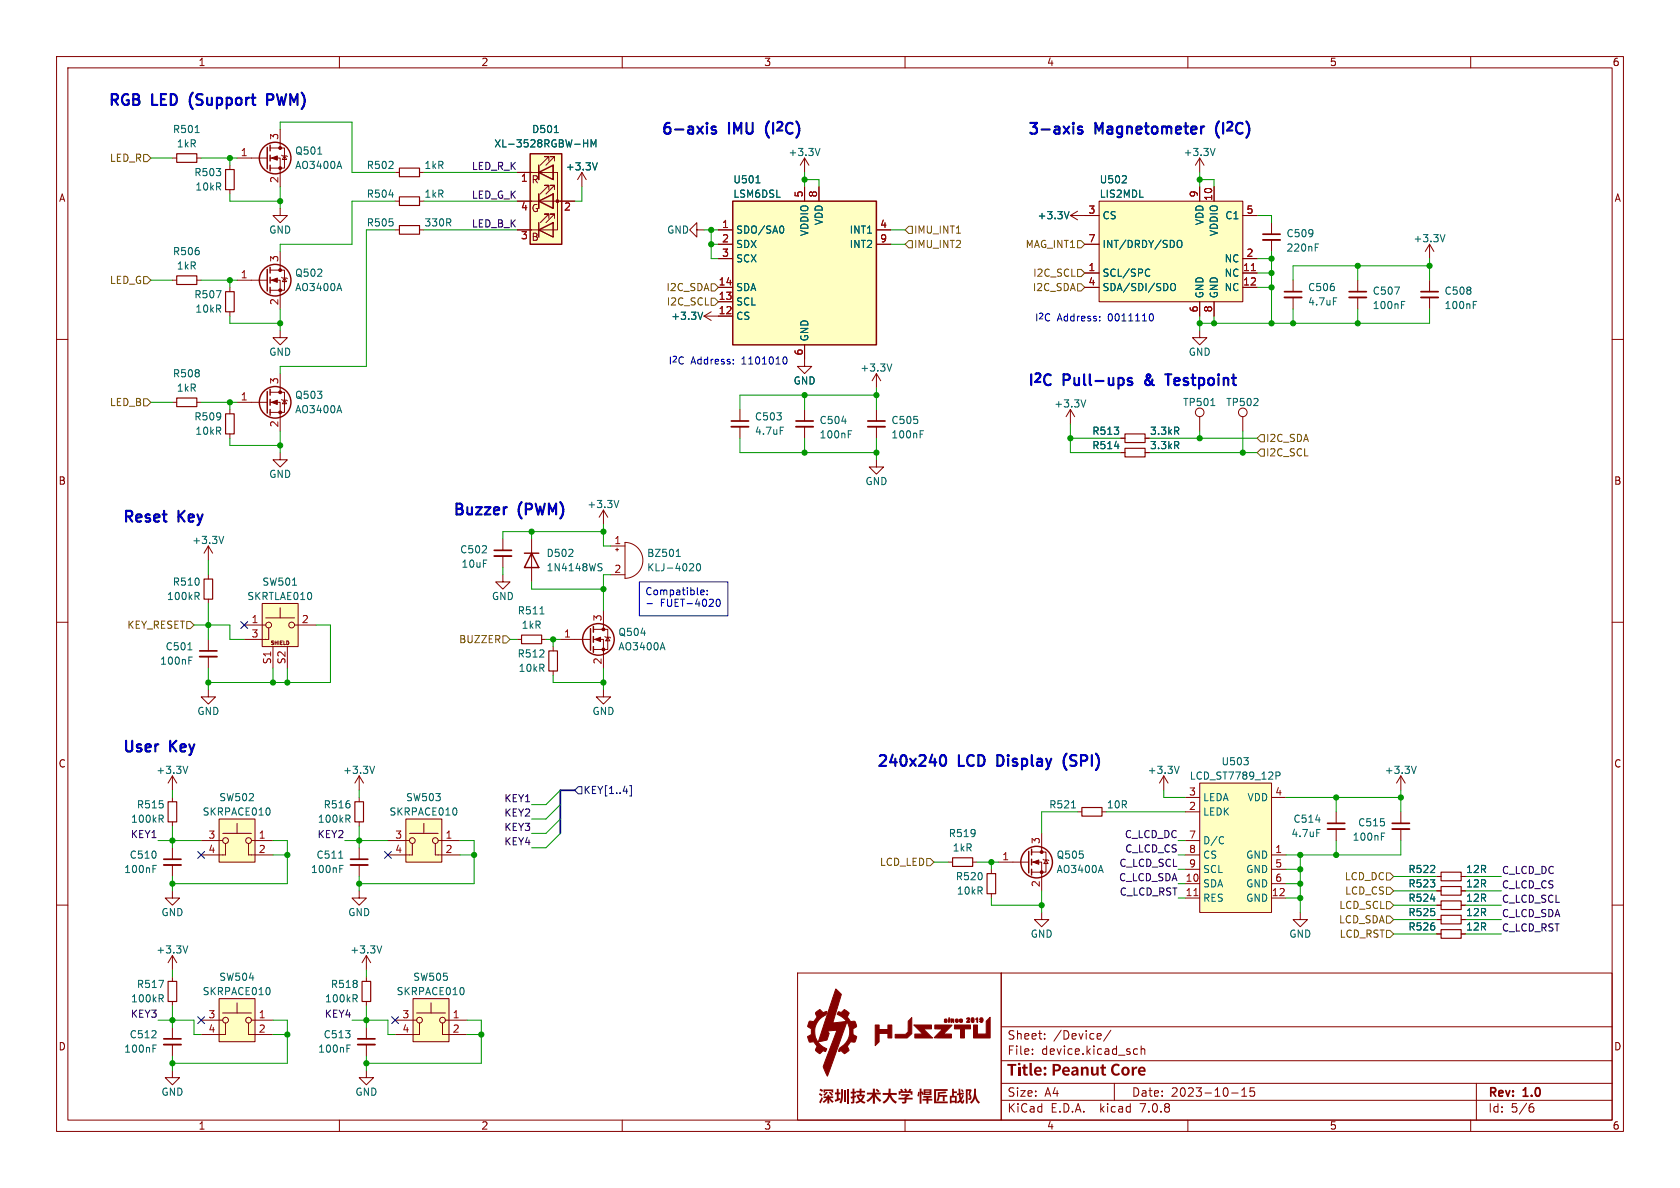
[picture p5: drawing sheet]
<svg xmlns="http://www.w3.org/2000/svg" width="297mm" height="210mm" viewBox="0 0 297 210" stroke-linecap="round" stroke-linejoin="round" font-family="sans-serif">
<g fill="none" stroke="#840000" stroke-width=".18">
<path d="M10 10h277v190h-277zM12 12h273v186h-273zM60 10v2M110 10v2M160 10v2M210 10v2M260 10v2M10 60h2M285 60h2M10 110h2M285 110h2M10 160h2"/>
<path d="M285 160h2M177 172h108v26h-108zM60 198v2M110 198v2M160 198v2M177 194.5h108M177 191.5h108M177 187.5h108M210 198v2M217.7 193.2h1.2M219.5 193.8h.9M219.5 192.7l.5-.4v1.5"/>
<path d="M221.7 192.3h-.7v.7l.2-.1h.5l.1 .3-.1 .5-.2 .1-.5-.1M260 198v2M270.6 195.7h.3l.3 .3-.1 .5-.5 .1M271 195.1l-.4 .1"/>
</g>
<g fill="#840000">
<path d="M178.1 188.1h1.6v.3h-.6v1.7h-.4v-1.7h-.6z"/>
<path d="M181 188.2h.3v.4h.4v.3h-.4v.7l.1 .2h.3v.3h-.5l-.3-.2v-1h-.2v-.3h.2z"/>
<path d="M182 187.9h.4v1.8l.1 .1v.4l-.3-.1-.2-.2z"/>
<path d="M186.1 188.1h1.1l.4 .5-.1 .4-.2 .2-.8 .2v.7h-.4v-1.7h.4v.7l.5-.1 .2-.4-.3-.2h-.8z"/>
<path d="M194.8 188.2h.3v.4h.4v.3h-.4v.7l.1 .2h.3l.1 .3h-.5l-.3-.2-.1-1h-.2v-.3h.2z"/>
<path d="M196.7 188.3l.7-.3 .6 .3-.2 .2-.3-.1h-.4l-.3 .6 .2 .6 .4 .2 .4-.2 .2 .3-.2 .2h-.7l-.5-.4-.2-.8z"/>
<circle cx="180.2" cy="188.1" r=".23"/>
</g>
<g fill="none" stroke="#840000" stroke-width=".18">
<path d="M141 172h36v26h-36zM177 181.5h108M182.5 186.3v.1M182.5 185.5v.1M184.7 183.6v.1M184.7 182.8v.1M194.5 182.7l.2 .4-.7 .1M194.6 183.6l-.1 .1M196.4 182.1l-1.3 2M197 191.5v3M200.5 186.3h.6M200.5 185.5h.6"/>
<path d="M201.7 185.5l.3-.1 .3 .1 .1 .9M201.7 184.9v1.5M261 191.5v6.5"/>
</g>
<g fill="#840000" stroke="#840000" stroke-width=".18">
<path d="M147.8 174.8l.9 1-1.4 5 2.3-.3a3.4 3.4 0 0 0-1.6-1.2 .39 .39 0 0 1 .2-.4 .39 .39 0 0 1 .5 .1l.6-.5 .3 .2 .5 .4-.3 .7a1.07 1.07 0 0 0 .8 .8 .67 .67 0 0 1 .7 .2 .67 .67 0 0 1 0 .8l-.5 .3v.5a.77 .77 0 0 0 .7 .9l-.1 .4a.54 .54 0 0 1-.3 .5 .54 .54 0 0 1-.6 0l-.7 .8 .3 .7-.3 .3a.41 .41 0 0 1-.4 .3 .41 .41 0 0 1-.4-.3l-.3-.3-.3 .2a.57 .57 0 0 1 .3-.8 3.2 3.2 0 0 0 1-4.5l-3.4 9.6-.3-.5a1.51 1.51 0 0 1-.3-1.6l2.2-6-1.6 .2 .3 .4-.2 .6a.65 .65 0 0 1-.8 .7l-.9 .2z"/>
<path d="M144.3 178.9l.6-.5 .6 .6 .6-.2a.65 .65 0 0 1-.4 .8 3.2 3.2 0 0 0-1.7 3.1 3.2 3.2 0 0 0 2.2 2.7l-.3 .5a.69 .69 0 0 0-.9 .3 .76 .76 0 0 1-.7-.4 .76 .76 0 0 1 .1-.9l-.5-.8-.7 .1-.2-.1-.2-.9 .6-.3v-1l-.3-.2a.37 .37 0 0 1-.3-.3 .37 .37 0 0 1 .1-.4 .5 .5 0 0 1 .3-.5 .5 .5 0 0 1 .5 .1l.8-.8-.3-.6z"/>
<path d="M154.7 181.2h.7v.8h1.6v-.8h.7v2.3h-.7v-.8h-1.6v1.5l-.7 .6z"/>
<path d="M161.2 179.9v2.8l-.8 .8h-2.1v-.7h1.8l.4-.4 .1-1.9z"/>
<path d="M161.5 181.2h3.2v.7h-1.4l1.6 1.6h-3.2v-.7h1.4z"/>
<path d="M165.3 181.2h3l-1.5 1.6h1.4v.7h-3l1.4-1.6h-1.3z"/>
<path d="M168.7 181.2h2.9v.7h-1.1v1.6h-.7v-1.6h-1.1z"/>
<path d="M172.1 181.2h.7v1.6h1.5v-2.3l.7-.7v3.7h-2.9z"/>
<path d="M167 180.2l.3-.1 .1 .2a.27 .27 0 0 1 0 .4 .27 .27 0 0 1-.4 0l-.1-.1 .3-.1-.2-.2h.3h-.3z"/>
<path d="M167.7 180.2h.2l-.1 .5a.34 .34 0 0 1-.1-.5z"/>
<path d="M168.1 180.1h.5v.7l-.2-.5-.1 .4h-.2z"/>
<path d="M169 180.2h.4v.2h-.3v.2l.3-.1a.25 .25 0 0 1-.2 .3 .25 .25 0 0 1-.3-.2z"/>
<path d="M169.6 180.2l.3-.1 .2 .1 .1 .3h-.4l.4 .1-.3 .2a.32 .32 0 0 1-.3-.5h.3h-.3z"/>
<path d="M170.9 180h.5v.3l-.3 .3 .3 .1h-.5l.3-.5v-.1l-.3 .1z"/>
<path d="M171.7 180l.1-.1a.45 .45 0 0 1 .4 .4 .45 .45 0 0 1-.2 .5l-.3-.2v-.2h.1l.2 .2v-.3l-.1-.2-.1 .3h-.1z"/>
<path d="M172.6 180.1l.2-.2a.64 .64 0 0 1-.1 .8v-.5h-.2z"/>
<path d="M173.3 180a.39 .39 0 0 1 .5 .1 .39 .39 0 0 1-.1 .5l-.2 .2-.3-.2 .4-.1h-.4h.2l-.2-.3 .3 .1 .1-.1-.1-.1-.3 .1z"/>
<path d="M167.8 179.9v.1z"/>
</g>
<g fill="#840000">
<path d="M145.6 192.6h1.7v.5h-.3v-.2h-1.1v.2h-.3z"/>
<path d="M146.1 193l.3 .1-.6 .6-.3-.2z"/>
<path d="M146.5 193.1l.2-.1 .6 .6-.3 .1z"/>
<path d="M145 192.5l.5 .2-.2 .3-.4-.3z"/>
<path d="M144.9 193.2l.5 .3-.1 .3-.5-.3z"/>
<path d="M145.3 193.9l.2 .3-.4 .9-.3-.3z"/>
<path d="M145.6 193.8h.7v-.3h.3v.3h.7v.3h-.5l.6 .6-.2 .3-.6-.6v.7h-.3v-.7l-.5 .5a.15 .15 0 0 1-.2 .1 .15 .15 0 0 1-.1-.2l-.1-.1 .7-.6h-.5z"/>
</g>
<path d="M149.4 192.7v2" fill="none" stroke="#840000" stroke-width=".32"/>
<path d="M149.9 192.5v2.6" fill="none" stroke="#840000" stroke-width=".34"/>
<g fill="#840000">
<path d="M148.7 192.5h.3l-.1 2.1a.27 .27 0 0 1 0 .3 .27 .27 0 0 1-.3 .1 .19 .19 0 0 1-.2-.2 .19 .19 0 0 1 .1-.2l.2-.6z"/>
<path d="M147.9 192.5h.4v.6h.3v.3h-.3v.8l.2-.1 .1 .3-.9 .4-.1-.4 .3-.1v-.9h-.3v-.3h.3z"/>
<path d="M151.4 192.8h.6v-.4h.3v.4h.6v.3h-.6v.4l.6 .1-.3 .7a.24 .24 0 0 0-.1 .3 .24 .24 0 0 0 .3 .1l.2 .1-.2 .3-.7-.3-.7 .3-.2-.3 .7-.3-.4-.7h.3l.1 .2a.24 .24 0 0 0 .2 .3 .24 .24 0 0 0 .3-.3l.1-.2h-1.1v-.3h.6v-.4h-.6z"/>
<path d="M150.7 192.4h.4v.6h.2v.3h-.2v.4h.2l.1 .3h-.3l-.1 .9-.2 .2a.22 .22 0 0 1-.3 0 .22 .22 0 0 1-.1-.3l.3-.1v-.6l-.3 .1v-.3l.3-.1v-.5h-.3v-.3h.3z"/>
<path d="M154.8 192.7l.2-.2 .5 .4-.3 .2z"/>
<path d="M153.3 193.1h1v-.7h.4v.7h1v.4h-.9l.7 .7a.23 .23 0 0 1 .2 .2 .23 .23 0 0 1 0 .2 .2 .2 0 0 1-.2 .2 .2 .2 0 0 1-.2-.2l-.6-.8v1.3h-.4v-1.2l-.6 .7a.24 .24 0 0 1-.3 .2 .24 .24 0 0 1-.2-.3l.6-.5 .4-.5h-.9z"/>
<path d="M156 193.2h1.1v-.8h.4l-.1 .8h1.1v.4h-1l.3 .6 .5 .4a.23 .23 0 0 1 .2 .2 .23 .23 0 0 1-.1 .3l-.7-.5-.4-.7-.6 .9a.36 .36 0 0 1-.6 .2l-.1-.2 .7-.5 .3-.7h-1z"/>
<path d="M159.3 193.4h1.4l.2 .2-.7 .5h1.1v.3h-1.1v.6l-.7 .1-.1-.3h.5v-.4h-1.1v-.3h1.1v-.2l.3-.2h-.9z"/>
<path d="M159.1 192.6l.3-.1 .2 .3-.1 .1h.5l-.2-.4 .3-.1 .2 .4-.1 .1h.3l.3-.4 .3 .1-.2 .3h.4v.6h-.3v-.3h-1.8v.3h-.3v-.6h.4z"/>
<path d="M163.2 193.7h1.5v.3h-.6v.2h.7v.4h-.7v.5h-.3v-.5h-.7v-.4h.7v-.2h-.6z"/>
<path d="M162.6 192.4h.3v.6l.2-.1 .2 .5v-.2h.3v.1h.7v-.1h-1v-.4h.3v.2h.7v-.2h-1v-.2h1.4v1h-1.4v-.1l-.3 .1-.1-.4v1.9h-.3z"/>
<path d="M162.3 193h.3l-.2 .8h-.2z"/>
<path d="M165.8 193.1l1.3-.2 .2 .3-1.2 .1v.3h1.4v.3h-.5v.8h-.3v-.8h-.6l-.2 .6a.19 .19 0 0 1-.2 .1 .19 .19 0 0 1 0-.3z"/>
<path d="M165.1 192.5h2.4v.3h-2v1.9h2.1v.3h-2.5z"/>
<path d="M168.3 192.5h.3v.4h.6v.3h-.6v.5h.5v1.1l.5-.4-.1-.8h-.3v-.3h.3v-.8h.3v.7l.6-.1v.3l-.6 .1 .1 .6 .2-.6 .3 .2-.4 .8 .1 .2 .1-.4 .1 .1a.37 .37 0 0 1 0 .6 .37 .37 0 0 1-.6-.3l-.1 .2a.23 .23 0 0 1-.3 .1 .23 .23 0 0 1-.2-.2v.2h-.3v-.1h-.6v.2h-.3v-1.1h.3v.6h.6v-.6h-.9v-.3h.4z"/>
<path d="M169.9 192.7l.2-.2 .3 .4-.3 .2z"/>
<path d="M170.7 192.6l.8-.1 .3 .2-.3 .7 .2 .4v.4l-.2 .2-.3 .1-.1-.4 .3-.1-.2-.5 .2-.6h-.3v2.2h-.4z"/>
<path d="M172.2 192.5h.3l.1 1.3 .3 .6 .4 .5h-.1a.2 .2 0 0 1-.3 .2 .2 .2 0 0 1-.1-.2l-.4-.8-.4 .8a.23 .23 0 0 1-.3 .2 .23 .23 0 0 1-.2-.3l.6-.8z"/>
</g>
<g fill="none" stroke="#840000" stroke-width=".18">
<path d="M30.5 27.9h.7M34.8 27.9h.8M40.6 29.2v.8M40.6 33.5v.8M41.9 27.9h5.3M47.8 27.9h1.7v5.1M47.8 26.2h2.5v3.5h-2.5M49.5 36.8v1.3h1.3l-1.3 1.3-1.2-1.3h1.2M49.5 22.9v3.3M49.8 27.4l.1 .2h.8l.1 .1M50.3 27.6l.4 .6h-.8zM69.8 35.6h.8"/>
<path d="M69.8 30.5h.8M74.2 35.6h.7M74.2 30.5h.7M91.4 30.5h7.2v10.1h-7.2M91.4 35.6h10.2M95.2 34.3v2.5M95.2 29.2v2.6M97 38.6v-.8h-.7h.7l-1.5 1.6M97 33.5v-.7h-.7h.7l-1.5 1.5M97 28.4v-.7h-.7h.7l-1.5 1.5M97.8 34.3v2.5zM97.8 34.3h.1"/>
<path d="M97.8 29.2v2.6zM97.8 29.2h.1M98 38.6v-.8h-.7h.7l-1.5 1.6M98 33.5v-.7h-.7h.7l-1.5 1.5M98 28.4v-.7h-.7h.7l-1.5 1.5M102.9 30.5l-.8 1.3M102.9 30.5v2.5M102.9 30.5l.7 1.3M142.2 27.9v2.6M142.2 33v2.6M142.2 27.9l-.7 1.3M142.2 27.9l.8 1.3"/>
<path d="M144.8 33v2.6M189.2 38.1l1.3 .8M189.2 38.1h5.1M190.5 37.3l-1.3 .8M194.3 35.6h25.4v17.7h-25.4zM212.1 27.9v2.6M212.1 33v2.6M212.1 27.9l-.8 1.3M212.1 27.9l.8 1.3M214.6 33v2.6M219.7 38.1h2.5M224.8 39.4v2"/>
<path d="M30.5 49.5h.7M34.8 49.5h.8M40.6 50.8v.8M40.6 55.1v.8M41.9 49.5h5.3M47.8 49.5h1.7v5.1M47.8 47.8h2.5v3.5h-2.5M49.5 58.4v1.3h1.3l-1.3 1.3-1.2-1.3h1.2M49.5 44.5v3.3M49.8 49l.1 .1h.8l.1 .2M50.3 49.1l.4 .7h-.8zM69.8 40.6h.8"/>
<path d="M74.2 40.6h.7M123.2 40.6v1.3l-1.3-1.3 1.3-1.2v1.2h1.3M124.5 55.9h5M124.5 55.9l1.2 .7M125.7 55.1l-1.2 .8M127 50.8h2.5M127 45.7h2.5M127 43.2h2.5M127 40.6h2.5M127 53.3h2.5M154.9 43.2h2.6M154.9 40.6h2.6"/>
<path d="M191.8 48.3h2.5M191.8 50.8h2.5M191.8 43.2h2.5M212.1 58.4v1.3h1.3l-1.3 1.3-1.3-1.3h1.3M212.1 53.3v2.6M214.6 53.3v2.6M219.7 48.3h2.5M219.7 50.8h2.5M219.7 45.7h2.5M224.8 42.4v2.1M228.6 49.5v2.1M228.6 52.6v2"/>
<path d="M240 49.5v2.1M240 52.6v2M252.7 43.2v2.5M252.7 49.5v2.1M252.7 52.6v2M252.7 43.2l-.7 1.3M252.7 43.2l.8 1.3M30.5 71.1h.7M34.8 71.1h.8M40.6 72.4v.8M40.6 76.7v.8M41.9 71.1h5.3"/>
<path d="M47.8 71.1h1.7v5.1M47.8 69.3h2.5v3.6h-2.5M49.5 66v3.3M49.8 70.6l.1 .1h.8l.1 .2M50.3 70.7l.4 .7h-.8zM130.8 72.4v2M130.8 75.4v2.1M142.2 61v3.8h1.3l-1.3 1.2-1.2-1.2h1.2M142.2 72.4v2M142.2 75.4v2.1M154.9 66v2.6M154.9 72.4v2"/>
<path d="M154.9 75.4v2.1M154.9 66l-.7 1.3M154.9 66l.8 1.3M189.2 72.4l-.7 1.3M189.2 72.4v2.5M189.2 72.4l.8 1.3M198.1 77.5h.8M202.4 77.5h.8M212.1 73.7v2.5M219.7 73.7v2.5M36.8 96.5v2.6M36.8 96.5l-.7 1.3"/>
<path d="M36.8 96.5l.8 1.3M49.5 80v1.3h1.3l-1.3 1.3-1.2-1.3h1.2M88.9 95.3v2M88.9 98.3v2M94 95.3v7.6M106.7 90.2v2.5M106.7 90.2l-.8 1.2M106.7 90.2l.7 1.2M107.9 96.5h2.6M108.8 97.2h.5M109.1 96.9v.5M110.5 95.9a3.2 3.2 0 0 1 3.2 3.2 3.2 3.2 0 0 1-3.2 3.1z"/>
<path d="M154.9 81.3v1.3h1.3l-1.3 1.2-1.2-1.2h1.2M198.1 80h.8M202.4 80h.8M36.8 101.6v.8M36.8 105.9v.8M36.8 113v2.1M36.8 116.1v2M43.2 110.5h3.8M46.4 106.7h6.3v7.6h-6.3zM47 109.2h5.1M47.5 111v2h-4.3M48.3 114.3v3.8"/>
<path d="M49.5 107.4v1.8M50.8 114.3v3.8M52.1 110.5h3.8M88.9 101.6v1.3h1.3l-1.3 1.2-1.3-1.2h1.3M91.4 113h.8M95.8 113h.7M97.8 114.3v.8M97.8 118.6v.8M99.1 113h5.3M104.9 113h1.8v5.1M104.9 111.3h2.5v3.5h-2.5M106.7 108v3.3"/>
<path d="M106.9 112.5l.2 .1h.7l.1 .2M107.4 112.6l.4 .7h-.7zM107.9 101.6h2.6M30.5 137.2v2.5M30.5 137.2l-.8 1.2M30.5 137.2l.7 1.2M36.8 121.9v1.3h1.3l-1.3 1.3-1.2-1.3h1.2M63.5 137.2v2.5M63.5 137.2l-.8 1.2M63.5 137.2l.8 1.2M106.7 121.9v1.3h1.2l-1.2 1.3-1.3-1.3h1.3M205.7 137.2l-.7 1.2"/>
<path d="M205.7 137.2v2.5M205.7 137.2l.8 1.2M212.1 138.4h12.7v22.9h-12.7zM247.6 137.2l-.7 1.2M247.6 137.2v2.5M247.6 137.2l.8 1.2M30.5 157.5v1.3h1.2l-1.2 1.2-1.3-1.2h1.3M30.5 141v.7M30.5 145.3v.8M30.5 149.9v2M30.5 152.9v2M35.6 148.6h3.8"/>
<path d="M38.7 144.8h6.4v7.6h-6.4zM39.4 147.3h5M39.9 149.1v2h-4.3M41.9 145.5v1.8M43.9 149.1v2h4.4M44.4 148.6h3.9M63.5 157.5v1.3h1.3l-1.3 1.2-1.3-1.2h1.3M63.5 141v.7M63.5 145.3v.8M63.5 149.9v2M63.5 152.9v2M68.6 148.6h3.8"/>
<path d="M71.8 144.8h6.3v7.6h-6.3zM72.4 147.3h5.1M72.9 149.1v2h-4.3M74.9 145.5v1.8M77 149.1v2h4.3M77.5 148.6h3.8M167.6 152.4h.8M172 152.4h.7M175.3 153.7v.7M175.3 158v.8M176.5 152.4h5.4M182.4 152.4h1.7v5.1"/>
<path d="M182.4 150.6h2.5v3.6h-2.5M184.1 147.3v3.3M184.4 151.9l.1 .1h.8l.1 .1M184.9 152l.4 .7h-.8zM190.5 143.5h.8M194.8 143.5h.8M209.5 151.1h2.6M209.5 148.6h2.6M209.5 156.2h2.6M209.5 158.8h2.6M209.5 143.5h2.6M209.5 141h2.6"/>
<path d="M209.5 153.7h2.6M224.8 151.1h2.5M224.8 156.2h2.5M224.8 158.8h2.5M224.8 141h2.5M224.8 153.7h2.5M236.2 143.5v2M236.2 146.6v2M247.6 143.5v2M247.6 146.6v2M254 154.9h.8M254 157.5h.8"/>
<path d="M258.3 154.9h.8M258.3 157.5h.8M30.5 168.9v2.6M30.5 172.7v.8M30.5 177v.8M30.5 168.9l-.8 1.3M30.5 168.9l.7 1.3M38.7 176.5h6.4v7.7h-6.4zM39.4 179.1h5M41.9 177.3v1.8M64.8 168.9v2.6M64.8 172.7v.8"/>
<path d="M64.8 177v.8M64.8 168.9l-.8 1.3M64.8 168.9l.7 1.3M73 176.5h6.4v7.7h-6.4zM73.7 179.1h5M76.2 177.3v1.8M184.1 161.3v1.3h1.3l-1.3 1.2-1.2-1.2h1.2M229.9 161.3v1.3h1.2l-1.2 1.2-1.3-1.2h1.3M254 165.1h.8M254 162.6h.8M254 160h.8M258.3 165.1h.8"/>
<path d="M258.3 162.6h.8M258.3 160h.8M30.5 189.2v1.3h1.2l-1.2 1.3-1.3-1.3h1.3M30.5 181.6v2M30.5 184.7v2M35.6 180.3h3.8M39.9 180.8v2.1h-4.3M43.9 180.8v2.1h4.4M44.4 180.3h3.9M64.8 189.2v1.3h1.2l-1.2 1.3-1.3-1.3h1.3M64.8 181.6v2M64.8 184.7v2"/>
<path d="M69.8 180.3h3.9M74.2 180.8v2.1h-4.4M78.2 180.8v2.1h4.3M78.7 180.3h3.8"/>
<circle cx="212.1" cy="72.9" r=".76"/>
<circle cx="219.7" cy="72.9" r=".76"/>
<circle cx="47.5" cy="110.5" r=".51"/>
<circle cx="51.6" cy="110.5" r=".51"/>
<circle cx="39.9" cy="148.6" r=".51"/>
<circle cx="43.9" cy="148.6" r=".51"/>
<circle cx="72.9" cy="148.6" r=".51"/>
<circle cx="77" cy="148.6" r=".51"/>
<circle cx="39.9" cy="180.3" r=".51"/>
<circle cx="43.9" cy="180.3" r=".51"/>
<circle cx="74.2" cy="180.3" r=".51"/>
<circle cx="78.2" cy="180.3" r=".51"/>
</g>
<g fill="none" stroke="#006464" stroke-width=".18">
<path d="M34.5 23.4h.7M56.2 27.2h.7M60 28.5l.4 1.3M68.8 34.4h.8M98 23.4h.7M103.2 25.3h.7M103.9 24.7v1.3M104.5 26v-1.3l.4 .9 .4-.9v1.3M105.6 28.8l-.4 1.2M133.6 32.3h.8M138.3 39.9a.79 .79 0 0 1 0 1.3M145 26.2l-.5 1.3"/>
<path d="M189 37.4l-.4 1.3M198.4 32.3h.7M199.1 31.2v.4M214.8 26.2l-.4 1.3M38.2 51.4h.9l-.6 1.2M60 50.1l.4 1.3M124.2 55.2l-.4 1.3M202.9 47.6l.4 .1M203.3 48.7l-.4 .1M207 50.3l.3-.2a.43 .43 0 0 1 .5 .4v.5a.42 .42 0 0 1-.4 .4 .42 .42 0 0 1-.4-.4zM208.2 42.7l.2-.2a.43 .43 0 0 1 .5 .4v.4a.42 .42 0 0 1-.4 .5 .42 .42 0 0 1-.4-.5zM232.5 43.7h.4"/>
<path d="M232.5 43.1h.6M235.7 52.6h.6M246.6 50.7h.8l-.5 1.3M247.8 53.9h.4M247.8 53.3h.6M255.5 41.5l-.5 1.2M260.5 53.9h.4M260.5 53.3h.6M60 71.7l.4 1.3M137.9 75.5h.6M148.8 74.5h.8M150 76.7h.4"/>
<path d="M150 76.1h.6M157.7 64.3l-.5 1.3M162.7 76.7h.4M162.7 76.1h.6M192 70.7l-.5 1.3M197 78.9h.8M208 76.2l.4 .6M208 78.7l.4 .6M208.3 75.6v.5M208.3 78.2v.4M214.1 71.7h.7M39.6 94.8l-.5 1.3"/>
<path d="M105.9 99.6l.5 .1M109.4 88.5l-.4 1.2M119.6 98.4h.7M119.7 97.4l.2-.3v1.3M122.4 99.6l.2 .3v.3l-.8 .7h.8M123.3 99.7l.1-.1a.68 .68 0 0 1 .5 .7 .68 .68 0 0 1-.5 .6 .84 .84 0 0 1-.1-1.2zM33.2 114.9h.7M33.4 116.8h.4M33.4 116.1h.6M34.8 105.4l.4 .6M35 104.7l.2 .3-.1 .3-.1 .1M51.7 103.4h.7"/>
<path d="M95.5 108.5h.7M105.9 100.2l.4 .2 .1 .3-.2 .2h-.3M117.1 113.6l.5 1.3M33.2 135.5l-.4 1.2M66.2 135.5l-.4 1.2M208.5 135.5l-.5 1.2M219.9 133.9h.8l-.4 .5M220.6 134.5v.6M225.6 136.5h.5l.2 .2-.1 .4h-.6M250.4 135.5l-.5 1.2M27 153.6h.5M27 153h.6"/>
<path d="M28.4 144.8l.5 .6M28.6 144.1l.3 .2-.1 .3-.2 .2M47.7 143.1v.7M59.9 151.7h.7M60.1 153.6h.4M60.1 153h.6M61.5 144.8l.4 .6M61.6 144.1l.3 .2-.1 .3-.2 .2M80.7 143.1v.7M189.4 142.8h.7M194.6 153l.4 1.2M216.1 147.9l.2 .1"/>
<path d="M216.3 149l-.2 .2M232.6 144.9h.8M232.8 146.6h.6M244.2 147.9h.4M244.2 147.3h.6M252.9 158.9h.8M28.1 173.3h.8l-.5 1.3M28.4 176.5l.5 .6M28.6 175.8l.3 .3-.1 .3-.2 .1M33.2 167.2l-.4 1.3M47.7 174.8v.8M62.7 176.5l.4 .6"/>
<path d="M62.9 175.8l.2 .3v.3l-.2 .1M67.5 167.2l-.4 1.3M82 174.8v.8M27 185.3h.5M27 184.7h.6M61.3 185.3h.5M61.3 184.7h.6"/>
</g>
<g fill="#ffffc2" stroke="#ffffc2" stroke-width=".18">
<path d="M38.7 176.5h6.4v7.7h-6.4z"/>
<path d="M194.3 35.6h25.4v17.7h-25.4z"/>
<path d="M38.7 144.8h6.4v7.6h-6.4z"/>
<path d="M212.1 138.4h12.7v22.9h-12.7z"/>
<path d="M129.5 35.6h25.4v25.4h-25.4z"/>
<path d="M93.7 27.2h5.6v16h-5.6z"/>
<path d="M73 176.5h6.4v7.7h-6.4z"/>
<path d="M71.8 144.8h6.3v7.6h-6.3z"/>
<path d="M46.4 106.7h6.3v7.6h-6.3z"/>
</g>
<g fill="none" stroke="#840000" stroke-width=".2">
<path d="M31.2 27.2h3.6v1.5h-3.6zM39.9 30h1.5v3.5h-1.5zM70.6 34.8h3.6v1.5h-3.6zM70.6 29.7h3.6v1.5h-3.6zM70.6 39.9h3.6v1.5h-3.6zM31.2 48.8h3.6v1.5h-3.6zM39.9 51.6h1.5v3.5h-1.5zM31.2 70.4h3.6v1.5h-3.6zM39.9 73.2h1.5v3.5h-1.5zM198.9 76.7h3.5v1.5h-3.5zM198.9 79.2h3.5v1.6h-3.5zM36.1 102.4h1.5v3.5h-1.5z"/>
<path d="M92.2 112.3h3.6v1.5h-3.6zM97 115.1h1.6v3.5h-1.6zM29.7 141.7h1.5v3.6h-1.5zM62.7 141.7h1.6v3.6h-1.6zM168.4 151.6h3.6v1.6h-3.6zM174.5 154.4h1.5v3.6h-1.5zM191.3 142.7h3.5v1.6h-3.5zM254.8 154.2h3.5v1.5h-3.5zM254.8 156.7h3.5v1.5h-3.5zM254.8 159.3h3.5v1.5h-3.5zM29.7 173.5h1.5v3.5h-1.5zM64 173.5h1.5v3.5h-1.5z"/>
<path d="M254.8 164.3h3.5v1.6h-3.5zM254.8 161.8h3.5v1.5h-3.5z"/>
</g>
<path d="M221.2 47.8h.7M211.1 158.3h.7" fill="none" stroke="#a90000" stroke-width=".18"/>
<g fill="none" stroke="#840000" stroke-width=".25">
<path d="M47.2 26v3.8M47.8 25.7v1M47.8 27.4v1M47.8 29.2v1M93.7 27.2h5.6v16h-5.6zM95.2 35.6l2.6-1.3v2.5zM95.2 30.5l2.6-1.3v2.6zM95.2 29.2v2.6M95.2 34.3v2.5M95.2 39.4v2.5M129.5 35.6h25.4v25.4h-25.4zM47.2 47.6v3.8"/>
<path d="M47.8 47.2v1.1M47.8 49v1M47.8 50.8v1M95.2 40.6l2.6-1.2v2.5zM47.2 69.2v3.8M47.8 68.8v1.1M47.8 70.6v1M47.8 72.4v1M92.7 97.8h2.5M94 97.8l1.2 2.5h-2.5zM104.4 111.1v3.8M104.9 110.7v1.1"/>
<path d="M104.9 112.5v1M104.9 114.3v1M181.9 150.5v3.8M182.4 150.1v1M182.4 151.9v1M182.4 153.7v1"/>
<circle cx="48.6" cy="27.9" r="2.79"/>
<circle cx="48.6" cy="49.5" r="2.79"/>
<circle cx="48.6" cy="71.1" r="2.79"/>
<circle cx="105.8" cy="113" r="2.79"/>
<circle cx="183.3" cy="152.4" r="2.79"/>
</g>
<g fill="#840000" stroke="#840000" stroke-width=".18">
<path d="M105.2 113l1-.4v.8z"/>
<path d="M48 49.5l1-.4v.8z"/>
<path d="M182.6 152.4l1-.4v.8z"/>
<path d="M48 27.9l1-.3v.7z"/>
<path d="M48 71.1l1-.4v.8z"/>
<circle cx="106.7" cy="114.8" r=".25"/>
<circle cx="106.7" cy="111.3" r=".25"/>
<circle cx="49.5" cy="51.3" r=".25"/>
<circle cx="49.5" cy="47.8" r=".25"/>
<circle cx="184.1" cy="154.2" r=".25"/>
<circle cx="184.1" cy="150.6" r=".25"/>
<circle cx="49.5" cy="29.7" r=".25"/>
<circle cx="49.5" cy="26.2" r=".25"/>
<circle cx="98.6" cy="35.6" r=".25"/>
<circle cx="49.5" cy="72.9" r=".25"/>
<circle cx="49.5" cy="69.3" r=".25"/>
</g>
<g fill="none" stroke="#840000" stroke-width=".33">
<path d="M223.3 42.4h3M227.1 52.6h3M238.5 52.6h3.1M251.2 52.6h3.1M129.3 75.4h3M140.7 75.4h3.1M153.4 75.4h3.1M87.4 98.3h3M35.3 116.1h3.1M29 152.9h3M62 152.9h3M234.7 146.6h3"/>
<path d="M246.1 146.6h3.1M29 184.7h3M63.2 184.7h3.1"/>
</g>
<g fill="none" stroke="#840000" stroke-width=".3">
<path d="M223.3 41.4h3M227.1 51.6h3M238.5 51.6h3.1M251.2 51.6h3.1M129.3 74.4h3M140.7 74.4h3.1M153.4 74.4h3.1M87.4 97.3h3M35.3 115.1h3.1M29 151.9h3M62 151.9h3M234.7 145.5h3"/>
<path d="M246.1 145.5h3.1M29 183.6h3M63.2 183.6h3.1"/>
</g>
<g fill="none" stroke="#725600" stroke-width=".18">
<path d="M25.4 27.3h.6l.7 .6-.7 .7h-.6zM25.4 48.9h.6l.7 .6-.7 .7h-.6zM125.7 52.7h.7l.6 .6-.6 .7h-.7zM125.7 50.2h.7l.6 .6-.6 .6h-.7zM160.7 40h.6v1.3h-.6l-.7-.7zM160.7 42.5h.6v1.3h-.6l-.7-.6zM190.5 50.2h.6l.7 .6-.7 .6h-.6zM190.5 47.6h.6l.7 .7-.7 .6h-.6zM190.5 42.5h.6l.7 .7-.7 .6h-.6zM25.4 70.5h.6l.7 .6-.7 .7h-.6zM222.9 76.8h.6v1.3h-.6l-.7-.6zM222.9 79.4h.6v1.2h-.6l-.7-.6z"/>
<path d="M33 109.9h.7l.6 .6-.6 .6h-.7zM88.9 112.4h.6l.7 .6-.7 .7h-.6zM163.8 151.8h.7l.6 .6-.6 .6h-.7zM245.1 159.4h.6l.7 .6-.7 .7h-.6zM245.1 154.3h.6l.7 .6-.7 .7h-.6zM245.1 156.8h.6l.7 .7-.7 .6h-.6zM245.1 161.9h.6l.7 .7-.7 .6h-.6zM245.1 164.5h.6l.7 .6-.7 .6h-.6z"/>
</g>
<path d="M42.6 109.9l1.2 1.2M43.8 109.9l-1.2 1.2M101.6 139.7l.6-.6h.7v1.2h-.7zM111.3 138.9h.3v1.8h-.3M35 150.5l1.2 1.2M36.2 150.5l-1.2 1.2M68 150.5l1.2 1.2M69.2 150.5l-1.2 1.2M35 179.7l1.2 1.2M36.2 179.7l-1.2 1.2M69.2 179.7l1.3 1.2M70.5 179.7l-1.3 1.2" fill="none" stroke="#000084" stroke-width=".18"/>
<g fill="none" stroke="#0000c2" stroke-width=".38">
<path d="M48.1 16.7l-.9-.1v1.9M48.1 17.5l-.9 .1M126.5 22.4h-.4l-.3 .2 .1 .3 .6 .2 .1 .2-.1 .2-.2 .1-.5-.1M191.3 22.4h-.5l-.2 .2 .1 .3 .6 .2 .1 .2-.1 .2-.2 .1-.5-.1M212.7 22.4h.2M199.4 67.2l.1 .2h.4l.3 .3-.1 .3-.2 .1-.5-.1M200.1 66.9l-.5-.1-.2 .3M202.5 67.3v.1v.5M206 66.2h1.1M206.5 66.2v1.9M89.4 89.7h.2M166.4 133.6a.45 .45 0 0 1 .8 .2 .98 .98 0 0 1-.6 1.6 1.27 1.27 0 0 1-.2-1.8z"/>
<path d="M176.8 133.5h-.5v1.9h.5M188.6 133.2a2.18 2.18 0 0 0 0 2.9"/>
</g>
<g fill="none" stroke="#0000c2" stroke-width=".18">
<path d="M194.4 56.6v.1M194.4 56v.1M203.4 55.5h.1a.68 .68 0 0 1 .4 .6 .68 .68 0 0 1-.4 .6h-.1M129.6 64.2v.2M129.6 63.6v.1M138.6 63.1h.1a.68 .68 0 0 1 .5 .6 .68 .68 0 0 1-.5 .7l-.1-.1M113 102.9h15.7v6h-15.7zM114.4 106.7h1M123.9 105l.2 .1h.3M123.9 104.5l.2-.2h.2l.2 .2v.1l-.6 .1M125 105v.1M125 104.4v.1"/>
<path d="M126.8 106l.1-.1a.68 .68 0 0 1 .4 .7 .68 .68 0 0 1-.4 .6 .84 .84 0 0 1-.1-1.2z"/>
</g>
<path d="M101.6 139.7h-2.5v7.6" fill="none" stroke="#000084" stroke-width=".3"/>
<g fill="none" stroke="#009600" stroke-width=".18">
<path d="M26.7 27.9h3.8M35.6 27.9h6.3M40.6 27.9v1.3M40.6 34.3v1.3h8.9M49.5 22.9v-1.3h12.7v8.9h7.6M49.5 33v3.8M69.8 35.6h-7.6v7.6h-12.7v1.3M74.9 35.6h16.5M74.9 30.5h16.5M102.9 33v2.6h-1.3M142.2 30.5v2.5M142.2 31.8h2.6v1.2"/>
<path d="M212.1 31.8h2.5v1.2M212.1 30.5v2.5M222.2 38.1h2.6v1.3M26.7 49.5h3.8M35.6 49.5h6.3M40.6 55.9v1.3h8.9M40.6 49.5v1.3M49.5 54.6v3.8M69.8 40.6h-5v24.2h-15.3v1.2M74.9 40.6h16.5M124.5 40.6h2.5M125.7 40.6v5.1h1.3"/>
<path d="M125.7 43.2h1.3M157.5 40.6h2.5M157.5 43.2h2.5M212.1 55.9v2.5M214.6 55.9v1.3M222.2 48.3h2.6M222.2 45.7h2.6M222.2 50.8h2.6M224.8 44.5v12.7M228.6 54.6v2.6M240 47v2.5M240 54.6v2.6"/>
<path d="M252.7 47h-24.1v2.5M252.7 54.6v2.6h-40.6M252.7 45.7v3.8M26.7 71.1h3.8M35.6 71.1h6.3M40.6 71.1v1.3M40.6 77.5v1.2h8.9M49.5 76.2v3.8M130.8 77.5v2.5h24.1M142.2 69.9v2.5M142.2 77.5v2.5M154.9 69.9h-24.1v2.5"/>
<path d="M154.9 68.6v3.8M154.9 77.5v3.8M189.2 77.5h8.9M189.2 74.9v5.1h8.9M203.2 77.5h19M212.1 76.2v1.3M219.7 76.2v3.8M36.8 99.1v2.5M94 94v1.3M106.7 94h-17.8v1.3M106.7 92.7v3.8h1.2M203.2 80h19"/>
<path d="M34.3 110.5h6.3v2.5h2.6M36.8 106.7v6.3M36.8 118.1v3.8M48.3 118.1v2.6M50.8 118.1v2.6M55.9 110.5h2.5v10.2h-21.6M88.9 100.3v1.3M90.2 113h1.2M94 102.9v1.2h12.7M96.5 113h2.6M97.8 119.4v1.3h8.9M97.8 113v1.3"/>
<path d="M106.7 118.1v3.8M107.9 101.6h-1.2v6.4M30.5 139.7v1.3M63.5 139.7v1.3M99.1 139.7l-2.6 2.5h-2.5M205.7 139.7v1.3h3.8M247.6 139.7v3.8M27.9 148.6h7.7M30.5 146.1v3.8M30.5 154.9v2.6M48.3 148.6h2.5v7.6h-20.3M48.3 151.1h2.5"/>
<path d="M61 148.6h7.6M63.5 146.1v3.8M63.5 154.9v2.6M81.3 148.6h2.5v7.6h-20.3M81.3 151.1h2.5M99.1 142.2l-2.6 2.6h-2.5M99.1 144.8l-2.6 2.5h-2.5M99.1 147.3l-2.6 2.6h-2.5M165.1 152.4h2.5M172.7 152.4h3.8M175.3 158.8v1.2h8.8M175.3 152.4v1.3"/>
<path d="M184.1 157.5v3.8M190.5 143.5h-6.4v3.8M195.6 143.5h13.9M208.3 156.2h1.2M208.3 153.7h1.2M208.3 151.1h1.2M208.3 158.8h1.2M208.3 148.6h1.2M227.3 156.2h2.6M227.3 153.7h2.6M227.3 158.8h2.6M227.3 141h20.3"/>
<path d="M229.9 151.1v10.2M236.2 141v2.5M236.2 148.6v2.5M246.4 157.5h7.6M246.4 154.9h7.6M247.6 148.6v2.5h-20.3M259.1 157.5h6.3M259.1 154.9h6.3M30.5 171.5v1.2M30.5 177.8v3.8M64.8 171.5v1.2M64.8 177.8v3.8"/>
<path d="M246.4 160h7.6M246.4 165.1h7.6M246.4 162.6h7.6M259.1 160h6.3M259.1 165.1h6.3M259.1 162.6h6.3M27.9 180.3h6.4v2.6h1.3M30.5 186.7v2.5M48.3 182.9h2.5M48.3 180.3h2.5v7.7h-20.3M62.2 180.3h6.4v2.6h1.2M64.8 186.7v2.5"/>
<path d="M82.5 182.9h2.6M82.5 180.3h2.6v7.7h-20.3"/>
</g>
<g fill="#009600" stroke="#009600" stroke-width=".18">
<circle cx="85.1" cy="182.9" r=".46"/>
<circle cx="64.8" cy="180.3" r=".46"/>
<circle cx="63.5" cy="156.2" r=".46"/>
<circle cx="63.5" cy="148.6" r=".46"/>
<circle cx="64.8" cy="188" r=".46"/>
<circle cx="40.6" cy="71.1" r=".46"/>
<circle cx="49.5" cy="78.7" r=".46"/>
<circle cx="50.8" cy="120.7" r=".46"/>
<circle cx="48.3" cy="120.7" r=".46"/>
<circle cx="36.8" cy="120.7" r=".46"/>
<circle cx="36.8" cy="110.5" r=".46"/>
<circle cx="50.8" cy="182.9" r=".46"/>
<circle cx="30.5" cy="148.6" r=".46"/>
<circle cx="30.5" cy="188" r=".46"/>
<circle cx="50.8" cy="151.1" r=".46"/>
<circle cx="30.5" cy="180.3" r=".46"/>
<circle cx="30.5" cy="156.2" r=".46"/>
<circle cx="94" cy="94" r=".46"/>
<circle cx="106.7" cy="94" r=".46"/>
<circle cx="106.7" cy="120.7" r=".46"/>
<circle cx="97.8" cy="113" r=".46"/>
<circle cx="106.7" cy="104.1" r=".46"/>
<circle cx="49.5" cy="57.2" r=".46"/>
<circle cx="83.8" cy="151.1" r=".46"/>
<circle cx="49.5" cy="35.6" r=".46"/>
<circle cx="40.6" cy="27.9" r=".46"/>
<circle cx="40.6" cy="49.5" r=".46"/>
<circle cx="189.2" cy="77.5" r=".46"/>
<circle cx="175.3" cy="152.4" r=".46"/>
<circle cx="212.1" cy="77.5" r=".46"/>
<circle cx="219.7" cy="80" r=".46"/>
<circle cx="184.1" cy="160" r=".46"/>
<circle cx="240" cy="57.2" r=".46"/>
<circle cx="224.8" cy="45.7" r=".46"/>
<circle cx="224.8" cy="48.3" r=".46"/>
<circle cx="224.8" cy="57.2" r=".46"/>
<circle cx="224.8" cy="50.8" r=".46"/>
<circle cx="252.7" cy="47" r=".46"/>
<circle cx="240" cy="47" r=".46"/>
<circle cx="212.1" cy="31.8" r=".46"/>
<circle cx="228.6" cy="57.2" r=".46"/>
<circle cx="154.9" cy="80" r=".46"/>
<circle cx="154.9" cy="69.9" r=".46"/>
<circle cx="212.1" cy="57.2" r=".46"/>
<circle cx="214.6" cy="57.2" r=".46"/>
<circle cx="229.9" cy="151.1" r=".46"/>
<circle cx="229.9" cy="153.7" r=".46"/>
<circle cx="229.9" cy="156.2" r=".46"/>
<circle cx="236.2" cy="141" r=".46"/>
<circle cx="236.2" cy="151.1" r=".46"/>
<circle cx="229.9" cy="158.8" r=".46"/>
<circle cx="142.2" cy="31.8" r=".46"/>
<circle cx="142.2" cy="80" r=".46"/>
<circle cx="125.7" cy="43.2" r=".46"/>
<circle cx="142.2" cy="69.9" r=".46"/>
<circle cx="125.7" cy="40.6" r=".46"/>
<circle cx="247.6" cy="141" r=".46"/>
</g>
<text font-size="2.8" fill="#840000" x="178" y="191.3">Title: Peanut Core</text>
<g font-size="2.7" fill="#0000c2">
<text x="19" y="18.8">RGB</text>
<text x="27" y="18.8">LED</text>
<text x="34.4" y="18.8">(Support</text>
<text x="48.8" y="18.8">PWM)</text>
<text x="116.8" y="23.9">6-axis</text>
<text x="128.9" y="23.9">IMU</text>
<text x="136.2" y="23.9">(I^{2}C)</text>
<text x="181.6" y="23.9">3-axis</text>
<text x="193.7" y="23.9">Magnetometer</text>
<text x="215.8" y="23.9">(I^{2}C)</text>
<text x="181.6" y="68.3">I^{2}C</text>
<text x="188.1" y="68.3">Pull-ups</text>
<text x="203.3" y="68.3">&amp;</text>
<text x="207.8" y="68.3">Testpoint</text>
<text x="21.6" y="92.5">Reset</text>
<text x="31.6" y="92.5">Key</text>
<text x="80" y="91.2">Buzzer</text>
<text x="91.7" y="91.2">(PWM)</text>
<text x="21.6" y="133.1">User</text>
<text x="30.2" y="133.1">Key</text>
<text x="154.9" y="135.6">240x240</text>
<text x="169.6" y="135.6">LCD</text>
<text x="177.1" y="135.6">Display</text>
<text x="189.6" y="135.6">(SPI)</text>
</g>
<g font-size="2.1" fill="#840000">
<text x="178" y="184">Sheet:</text>
<text x="186.2" y="184">/Device/</text>
<text x="178" y="186.7">File:</text>
<text x="184.1" y="186.7">device.kicad_sch</text>
<text x="178" y="196.9">KiCad</text>
<text x="178" y="194.1">Size:</text>
<text x="184.7" y="194.1">A4</text>
<text x="185.7" y="196.9">E.D.A.</text>
<text x="194.6" y="196.9">kicad</text>
<text x="200" y="194.1">Date:</text>
<text x="201.8" y="196.9">7.0.8</text>
<text x="207" y="194.1">2023-10-15</text>
<text x="263" y="194.3">Rev:</text>
<text x="263" y="196.9">Id:</text>
<text x="267.1" y="196.9">5/6</text>
<text x="269.4" y="194.3">1.0</text>
</g>
<g font-size="1.8" fill="#840000">
<text x="35" y="11.9">1</text>
<text x="85" y="11.9">2</text>
<text x="135" y="11.9">3</text>
<text x="185" y="11.9">4</text>
<text x="235" y="11.9">5</text>
<text x="285" y="11.9">6</text>
<text x="10.3" y="35.9">A</text>
<text x="93.9" y="32.6">R</text>
<text x="285.3" y="35.9">A</text>
<text x="93.9" y="37.7">G</text>
<text x="93.9" y="42.8">B</text>
<text x="10.3" y="85.9">B</text>
<text x="285.3" y="85.9">B</text>
<text x="10.3" y="135.9">C</text>
<text x="285.3" y="135.9">C</text>
<text x="10.3" y="185.9">D</text>
<text x="285.3" y="185.9">D</text>
<text x="35" y="199.9">1</text>
<text x="85" y="199.9">2</text>
<text x="135" y="199.9">3</text>
<text x="185" y="199.9">4</text>
<text x="235" y="199.9">5</text>
<text x="285" y="199.9">6</text>
</g>
<g font-size="1.8" fill="#006464">
<text x="30.5" y="23.7">R501</text>
<text x="94" y="23.7">D501</text>
<text x="31.2" y="26.3">1kR</text>
<text x="52.1" y="27.5">Q501</text>
<text x="87.3" y="26.3">XL-3528RGBW-HM</text>
<text x="139.3" y="27.8">+3.3V</text>
<text x="209.1" y="27.8">+3.3V</text>
<text x="34.3" y="31.3">R503</text>
<text x="34.4" y="33.9">10kR</text>
<text x="52.1" y="30.1">AO3400A</text>
<text x="64.7" y="35.2">R504</text>
<text x="64.7" y="30.1">R502</text>
<text x="74.9" y="35.2">1kR</text>
<text x="74.9" y="30.1">1kR</text>
<text x="99.9" y="30.3">+3.3V</text>
<text x="129.5" y="35.2">LSM6DSL</text>
<text x="129.5" y="32.6">U501</text>
<text x="194.3" y="32.6">U502</text>
<text x="194.3" y="35.2">LIS2MDL</text>
<text x="47.5" y="41.5">GND</text>
<text x="64.7" y="40.2">R505</text>
<text x="74.9" y="40.2">330R</text>
<text x="117.8" y="41.5">GND</text>
<text x="130" y="41.5">SDO/SA0</text>
<text x="143.1" y="41.8" transform="rotate(-90 143.1 41.8)">VDDIO</text>
<text x="145.6" y="39.9" transform="rotate(-90 145.6 39.9)">VDD</text>
<text x="150.1" y="41.5">INT1</text>
<text x="183.3" y="39">+3.3V</text>
<text x="194.8" y="39">CS</text>
<text x="213" y="39.9" transform="rotate(-90 213 39.9)">VDD</text>
<text x="215.5" y="41.8" transform="rotate(-90 215.5 41.8)">VDDIO</text>
<text x="216.5" y="39">C1</text>
<text x="30.5" y="45.3">R506</text>
<text x="31.2" y="47.9">1kR</text>
<text x="130" y="44">SDX</text>
<text x="130" y="46.6">SCX</text>
<text x="150.1" y="44">INT2</text>
<text x="194.8" y="44">INT/DRDY/SDO</text>
<text x="216.4" y="46.6">NC</text>
<text x="227.3" y="42.1">C509</text>
<text x="227.3" y="44.7">220nF</text>
<text x="249.8" y="43">+3.3V</text>
<text x="34.3" y="52.9">R507</text>
<text x="52.1" y="51.7">AO3400A</text>
<text x="52.1" y="49.1">Q502</text>
<text x="130" y="51.7">SDA</text>
<text x="194.8" y="49.1">SCL/SPC</text>
<text x="194.8" y="51.7">SDA/SDI/SDO</text>
<text x="213" y="52.8" transform="rotate(-90 213 52.8)">GND</text>
<text x="215.5" y="52.8" transform="rotate(-90 215.5 52.8)">GND</text>
<text x="216.4" y="49.1">NC</text>
<text x="216.4" y="51.7">NC</text>
<text x="231.1" y="51.7">C506</text>
<text x="242.6" y="52.3">C507</text>
<text x="255.3" y="52.3">C508</text>
<text x="34.4" y="55.5">10kR</text>
<text x="118.6" y="56.7">+3.3V</text>
<text x="130" y="56.7">CS</text>
<text x="130" y="54.2">SCL</text>
<text x="231.1" y="54.2">4.7uF</text>
<text x="242.6" y="54.8">100nF</text>
<text x="255.3" y="54.8">100nF</text>
<text x="47.5" y="63.1">GND</text>
<text x="143.1" y="60.5" transform="rotate(-90 143.1 60.5)">GND</text>
<text x="152" y="65.9">+3.3V</text>
<text x="210.1" y="63.1">GND</text>
<text x="30.5" y="66.9">R508</text>
<text x="31.2" y="69.4">1kR</text>
<text x="52.1" y="70.7">Q503</text>
<text x="140.2" y="68.2">GND</text>
<text x="209.1" y="72">TP501</text>
<text x="216.7" y="72">TP502</text>
<text x="34.3" y="74.5">R509</text>
<text x="34.4" y="77.1">10kR</text>
<text x="52.1" y="73.3">AO3400A</text>
<text x="133.4" y="74.5">C503</text>
<text x="133.4" y="77.1">4.7uF</text>
<text x="144.8" y="75.2">C504</text>
<text x="144.8" y="77.7">100nF</text>
<text x="157.5" y="75.2">C505</text>
<text x="157.5" y="77.7">100nF</text>
<text x="186.3" y="72.2">+3.3V</text>
<text x="193" y="77.1">R513</text>
<text x="203.2" y="77.1">3.3kR</text>
<text x="193" y="79.6">R514</text>
<text x="203.2" y="79.6">3.3kR</text>
<text x="47.5" y="84.7">GND</text>
<text x="152.9" y="86">GND</text>
<text x="103.7" y="90">+3.3V</text>
<text x="33.9" y="96.4">+3.3V</text>
<text x="81.2" y="98">C502</text>
<text x="81.5" y="100.6">10uF</text>
<text x="96.5" y="98.7">D502</text>
<text x="96.5" y="101.2">1N4148WS</text>
<text x="114.3" y="101.2">KLJ-4020</text>
<text x="114.3" y="98.7">BZ501</text>
<text x="29.4" y="106.3">100kR</text>
<text x="30.4" y="103.7">R510</text>
<text x="43.6" y="106.3">SKRTLAE010</text>
<text x="46.3" y="103.7">SW501</text>
<text x="86.9" y="106.3">GND</text>
<text x="91.4" y="108.8">R511</text>
<text x="92.1" y="111.4">1kR</text>
<text x="109.2" y="112.6">Q504</text>
<text x="28.2" y="117.7">100nF</text>
<text x="29.2" y="115.2">C501</text>
<text x="91.4" y="116.4">R512</text>
<text x="91.6" y="119">10kR</text>
<text x="109.2" y="115.2">AO3400A</text>
<text x="34.8" y="126.6">GND</text>
<text x="104.6" y="126.6">GND</text>
<text x="27.5" y="137">+3.3V</text>
<text x="60.6" y="137">+3.3V</text>
<text x="202.8" y="137">+3.3V</text>
<text x="215.9" y="135.5">U503</text>
<text x="244.7" y="137">+3.3V</text>
<text x="24.1" y="143.1">R515</text>
<text x="38.7" y="141.8">SW502</text>
<text x="57.1" y="143.1">R516</text>
<text x="71.7" y="141.8">SW503</text>
<text x="185.4" y="143.1">R521</text>
<text x="195.6" y="143.1">10R</text>
<text x="210.2" y="138">LCD_ST7789_12P</text>
<text x="212.6" y="141.8">LEDA</text>
<text x="220.5" y="141.8">VDD</text>
<text x="23.1" y="145.6">100kR</text>
<text x="35.7" y="144.4">SKRPACE010</text>
<text x="56.1" y="145.6">100kR</text>
<text x="68.8" y="144.4">SKRPACE010</text>
<text x="167.6" y="148.2">R519</text>
<text x="212.6" y="144.4">LEDK</text>
<text x="212.6" y="149.5">D/C</text>
<text x="228.2" y="148.2">4.7uF</text>
<text x="228.6" y="145.6">C514</text>
<text x="239" y="148.8">100nF</text>
<text x="240" y="146.3">C515</text>
<text x="21.9" y="154.5">100nF</text>
<text x="22.8" y="152">C510</text>
<text x="54.9" y="154.5">100nF</text>
<text x="55.8" y="152">C511</text>
<text x="168.3" y="150.7">1kR</text>
<text x="168.9" y="155.8">R520</text>
<text x="186.7" y="154.5">AO3400A</text>
<text x="186.7" y="152">Q505</text>
<text x="212.6" y="152">CS</text>
<text x="212.6" y="154.5">SCL</text>
<text x="220.2" y="152">GND</text>
<text x="220.2" y="154.5">GND</text>
<text x="248.9" y="154.5">R522</text>
<text x="259.1" y="154.5">12R</text>
<text x="169.1" y="158.3">10kR</text>
<text x="212.6" y="157.1">SDA</text>
<text x="212.6" y="159.6">RES</text>
<text x="220.2" y="159.6">GND</text>
<text x="220.2" y="157.1">GND</text>
<text x="248.9" y="157.1">R523</text>
<text x="248.9" y="159.6">R524</text>
<text x="259.1" y="157.1">12R</text>
<text x="259.1" y="159.6">12R</text>
<text x="28.4" y="162.2">GND</text>
<text x="61.5" y="162.2">GND</text>
<text x="182.1" y="166">GND</text>
<text x="227.8" y="166">GND</text>
<text x="248.9" y="164.7">R526</text>
<text x="248.9" y="162.2">R525</text>
<text x="259.1" y="164.7">12R</text>
<text x="259.1" y="162.2">12R</text>
<text x="27.5" y="168.8">+3.3V</text>
<text x="38.7" y="173.6">SW504</text>
<text x="61.8" y="168.8">+3.3V</text>
<text x="73" y="173.6">SW505</text>
<text x="23.1" y="177.4">100kR</text>
<text x="24.1" y="174.9">R517</text>
<text x="35.7" y="176.1">SKRPACE010</text>
<text x="57.4" y="177.4">100kR</text>
<text x="58.4" y="174.9">R518</text>
<text x="70" y="176.1">SKRPACE010</text>
<text x="22.8" y="183.7">C512</text>
<text x="57.1" y="183.7">C513</text>
<text x="21.9" y="186.3">100nF</text>
<text x="56.2" y="186.3">100nF</text>
<text x="28.4" y="193.9">GND</text>
<text x="62.7" y="193.9">GND</text>
</g>
<g font-size="1.8" fill="#725600">
<text x="19.3" y="28.8">LED_R</text>
<text x="161.5" y="41.5">IMU_INT1</text>
<text x="161.5" y="44">IMU_INT2</text>
<text x="181.2" y="44">MAG_INT1</text>
<text x="19.3" y="50.4">LED_G</text>
<text x="117.7" y="51.7">I2C_SDA</text>
<text x="182.5" y="51.7">I2C_SDA</text>
<text x="182.5" y="49.1">I2C_SCL</text>
<text x="117.8" y="54.2">I2C_SCL</text>
<text x="19.3" y="72">LED_B</text>
<text x="223.7" y="78.3">I2C_SDA</text>
<text x="223.7" y="80.9">I2C_SCL</text>
<text x="22.4" y="111.4">KEY_RESET</text>
<text x="81.1" y="113.9">BUZZER</text>
<text x="155.5" y="153.3">LCD_LED</text>
<text x="237.6" y="155.8">LCD_DC</text>
<text x="236.7" y="160.9">LCD_SCL</text>
<text x="237.7" y="158.3">LCD_CS</text>
<text x="236.6" y="163.4">LCD_SDA</text>
<text x="236.7" y="166">LCD_RST</text>
</g>
<g font-size="1.8" fill="#a90000">
<text x="42.5" y="27.7">1</text>
<text x="49.3" y="24.8" transform="rotate(-90 49.3 24.8)">3</text>
<text x="49.3" y="32.5" transform="rotate(-90 49.3 32.5)">2</text>
<text x="92" y="32.5">1</text>
<text x="142" y="35" transform="rotate(-90 142 35)">5</text>
<text x="144.5" y="35" transform="rotate(-90 144.5 35)">8</text>
<text x="211.8" y="35" transform="rotate(-90 211.8 35)">9</text>
<text x="214.4" y="35.6" transform="rotate(-90 214.4 35.6)">10</text>
<text x="92" y="37.5">4</text>
<text x="99.6" y="37.5">2</text>
<text x="127.6" y="40.4">1</text>
<text x="155.5" y="40.4">4</text>
<text x="192.3" y="37.8">3</text>
<text x="220.3" y="37.8">5</text>
<text x="49.3" y="46.4" transform="rotate(-90 49.3 46.4)">3</text>
<text x="92" y="42.6">3</text>
<text x="127.6" y="42.9">2</text>
<text x="127.6" y="45.5">3</text>
<text x="155.5" y="42.9">9</text>
<text x="192.3" y="42.9">7</text>
<text x="220.3" y="45.5">2</text>
<text x="42.5" y="49.3">1</text>
<text x="127" y="53.1">13</text>
<text x="127" y="50.5">14</text>
<text x="192.3" y="48">1</text>
<text x="192.3" y="50.5">4</text>
<text x="219.7" y="48">11</text>
<text x="219.7" y="50.5">12</text>
<text x="49.3" y="54" transform="rotate(-90 49.3 54)">2</text>
<text x="127" y="55.6">12</text>
<text x="211.8" y="55.3" transform="rotate(-90 211.8 55.3)">6</text>
<text x="214.4" y="55.3" transform="rotate(-90 214.4 55.3)">8</text>
<text x="142" y="62.9" transform="rotate(-90 142 62.9)">6</text>
<text x="42.5" y="70.9">1</text>
<text x="49.3" y="68" transform="rotate(-90 49.3 68)">3</text>
<text x="49.3" y="75.6" transform="rotate(-90 49.3 75.6)">2</text>
<text x="108.5" y="96.3">1</text>
<text x="108.5" y="101.3">2</text>
<text x="44.4" y="110.2">1</text>
<text x="44.4" y="112.8">3</text>
<text x="53.3" y="110.2">2</text>
<text x="99.6" y="112.8">1</text>
<text x="106.4" y="109.9" transform="rotate(-90 106.4 109.9)">3</text>
<text x="48" y="117.5" transform="rotate(-90 48 117.5)">S1</text>
<text x="50.5" y="117.5" transform="rotate(-90 50.5 117.5)">S2</text>
<text x="106.4" y="117.5" transform="rotate(-90 106.4 117.5)">2</text>
<text x="210.1" y="143.3">2</text>
<text x="210.1" y="140.7">3</text>
<text x="225.4" y="140.7">4</text>
<text x="36.8" y="148.3">3</text>
<text x="45.6" y="148.3">1</text>
<text x="69.8" y="148.3">3</text>
<text x="78.7" y="148.3">1</text>
<text x="183.9" y="149.3" transform="rotate(-90 183.9 149.3)">3</text>
<text x="210.1" y="148.3">7</text>
<text x="36.8" y="150.9">4</text>
<text x="45.6" y="150.9">2</text>
<text x="69.8" y="150.9">4</text>
<text x="78.7" y="150.9">2</text>
<text x="177.1" y="152.1">1</text>
<text x="209.5" y="156">10</text>
<text x="210.1" y="150.9">8</text>
<text x="210.1" y="153.4">9</text>
<text x="225.4" y="150.9">1</text>
<text x="225.4" y="153.4">5</text>
<text x="225.4" y="156">6</text>
<text x="183.9" y="156.9" transform="rotate(-90 183.9 156.9)">2</text>
<text x="209.5" y="158.5">11</text>
<text x="224.7" y="158.5">12</text>
<text x="36.8" y="180.1">3</text>
<text x="36.8" y="182.6">4</text>
<text x="45.6" y="180.1">1</text>
<text x="45.6" y="182.6">2</text>
<text x="71" y="180.1">3</text>
<text x="71" y="182.6">4</text>
<text x="79.9" y="180.1">1</text>
<text x="79.9" y="182.6">2</text>
</g>
<g font-size="1.8" fill="#0f0f0f">
<text x="83.3" y="30.1">LED_R_K</text>
<text x="83.3" y="35.2">LED_G_K</text>
<text x="83.3" y="40.3">LED_B_K</text>
<text x="89.1" y="141.9">KEY1</text>
<text x="23" y="148.2">KEY1</text>
<text x="56" y="148.2">KEY2</text>
<text x="89.1" y="149.5">KEY4</text>
<text x="89.1" y="144.4">KEY2</text>
<text x="89.1" y="147">KEY3</text>
<text x="198.8" y="148.2">C_LCD_DC</text>
<text x="197.7" y="155.9">C_LCD_SDA</text>
<text x="197.8" y="153.3">C_LCD_SCL</text>
<text x="198.8" y="150.8">C_LCD_CS</text>
<text x="265.4" y="154.6">C_LCD_DC</text>
<text x="197.9" y="158.4">C_LCD_RST</text>
<text x="265.4" y="159.7">C_LCD_SCL</text>
<text x="265.4" y="157.1">C_LCD_CS</text>
<text x="265.4" y="164.8">C_LCD_RST</text>
<text x="265.4" y="162.2">C_LCD_SDA</text>
<text x="23" y="180">KEY3</text>
<text x="57.3" y="180">KEY4</text>
</g>
<g font-size="1.8" fill="#0000c2">
<text x="182.9" y="56.9">I^{2}CAddress:</text>
<text x="196" y="56.9">0011110</text>
<text x="118.1" y="64.5">I^{2}CAddress:</text>
<text x="131.2" y="64.5">1101010</text>
<text x="114" y="105.5">Compatible:</text>
<text x="116.7" y="107.6">FUET-4020</text>
</g>
<text font-size="1.8" fill="#000084" x="103.1" y="140.6">KEY[1..4]</text>
<text font-size=".9" fill="#840000" x="47.7" y="114.2">SHIELD</text>
</svg>
